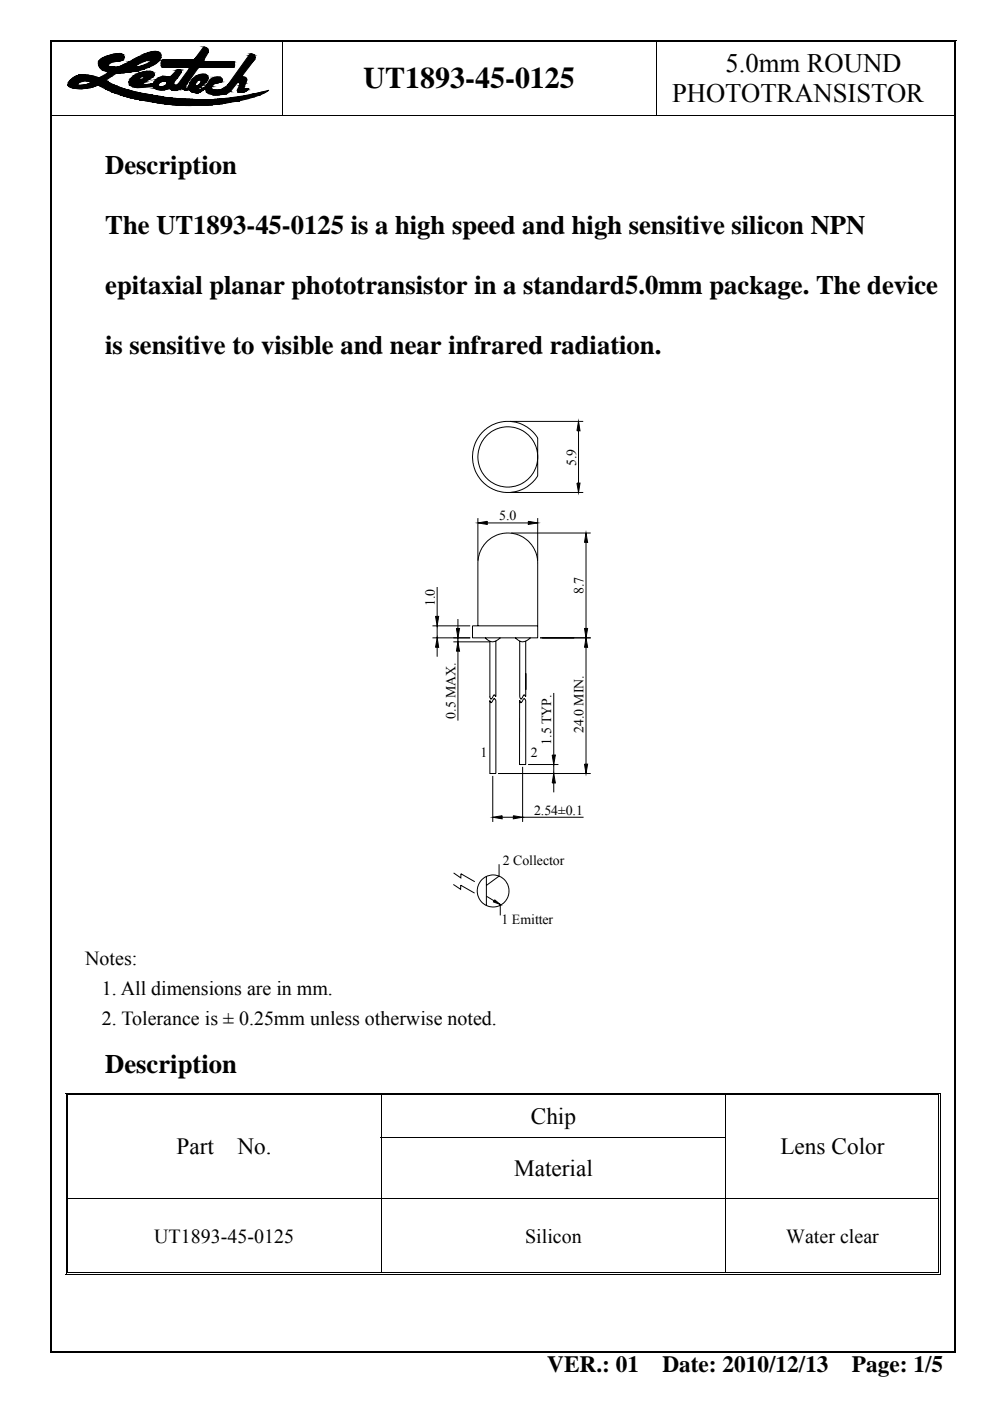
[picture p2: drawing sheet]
<svg xmlns="http://www.w3.org/2000/svg" width="210mm" height="297mm" viewBox="0 0 210 297" stroke-linecap="round" stroke-linejoin="round" font-family="sans-serif">
<g fill="#000">
<path d="M14.5 17.5l2.1 .1-2.2 .4zM15.1 16.8l.3-.2 7 .4zM15.9 18.8h1.6zM14.4 18l2.2-.4zM16.6 16l1.1-.1zM16.6 16l1.7-.1zM18.2 17.1h.4zM15.4 16.6l5.6-.2 1.4 .6zM21 16.4l1.4 .6zM21.1 16.4l1.3 .6zM21.3 18.3l3.7 .1-2.7 .4zM22.7 19l4.6 .1-3.6 .4z"/>
<path d="M21.2 16.4l1.6-.9 .9 .7zM22.8 15.5h1.9zM21.2 16.4l2.5-.2-1.3 .8zM24.2 19.7h5.7l-4.4 .5zM22.8 15.5h1.9l-1 .7zM22.3 18.8l2.7-.4 .5 .2zM24.6 11.4h1.2zM25.1 11.3l.7 .1zM24.7 15.5h.9zM24.6 11.4h1.2l.3 .2zM23.4 11.7l2.7-.1 .3 .5zM26.7 13.5l.6-.4 2 .5z"/>
<path d="M27.3 17.4l3.2 .1-3.1 .5zM27.6 16.7l2 .1-2.3 .6zM27.6 16.7l.8-.7 1.9 .2zM28.4 16l.9-.5 3.4 .1zM27.3 17.4l2.3-.6 .2 .1zM27.3 17.4l2.5-.5 1.3 .3zM29.8 16.9l1.3 .3zM27.6 16.7l2.7-.5zM30 16.9l.4-.2 1.2 .1zM29.4 12l1-.5 3.8 .1zM30.6 16.4l1 .4-1.2-.1zM27.3 13.1l3.5-.2-1.5 .7z"/>
<path d="M30 14l1.4-.6 1.7 .1zM30 16.9l1.6-.1-.5 .4zM31.4 13.4l.4-.2 1.3 .3zM31 15.1l.9-.1 .5 .3zM31.9 13h1.8l-1.9 .2zM31.9 12.8l1.8 .2h-1.8zM32.4 18.4h1.6l-1.3 .3zM31.9 17.8l1.8-.1zM30.6 16.4l1.9-.1-.9 .5zM32.7 17.3h1.5l-1.7 .4zM32.1 10.9h1.3zM30 14l3.1-.5-.6 .3z"/>
<path d="M33.2 19l1.8 .1-.9 .1zM31.8 13.2l1.9-.2-.6 .5zM32.4 18.4h1.4zM32.5 17.7l1.3-.1zM32.4 18.4h1.6zM32.5 17.7l1.4-.2zM31.9 12.8l2-.1-.2 .3zM32.7 18.7l1.5-.3zM32.5 17.7l1.5-.3zM28.7 12.4l5.5-.2-2.5 .5zM31.7 12.7l2.5-.5-.3 .5zM29.4 12l4.8-.4v.6z"/>
<path d="M32.5 17.7l1.7-.4zM32.7 17.3h1.7zM32.7 17.3l1.9-.1zM34.4 16.2l1.5 .1zM35.1 17.2l1.8 .2zM35.2 17.9l1.9 .2h-2zM35.2 17.3l1.7 .1h-1.6zM35.3 17.8l1.6 .1h-1.7zM35.3 17.4l1.6 .3zM35.3 17.6l1.6 .1-1.6 .1zM35.4 17.5l1.5 .2zM35.9 16.3l1.7 .2z"/>
<path d="M36.3 19.1h1.3l-.6 .1zM35.3 17.8l1.6-.1v.2zM35.2 17.9h1.7l.2 .2zM35.3 17.4h1.6v.3zM37.4 15h1l-2.2 1.3zM33.1 16.9l4.5-.4-2.7 .7zM34.9 17.2l2.7-.7zM35.1 17.2l2.5-.7-.7 .9zM37.4 15l.2-.2h.6zM37 19.2l.6-.1zM37.6 14.8h.4zM36.2 16.3h1.6l-.2 .2z"/>
<path d="M36.3 19.1l1.7-.1zM37.6 14.8h.6zM36.2 16.3l1.9-.5-.3 .5zM37.4 15l.8-.2 .2 .2zM36.2 16.3l2.1-.8-.2 .3zM36.2 16.3l2.2-1.3v.2zM36.2 16.3l2.2-1.1zM36.2 16.3l2.3-1-.2 .2zM36.2 16.3l2.3-1zM38.7 18.6h.6l-.5 .3zM38.8 18.9l1.2 .1-1 .1zM39 19l.7 .1z"/>
<path d="M39.2 19.1h.5zM39.3 19.1h.3zM38.7 18.6l.6-.2v.2zM38.8 18.9l.5-.3 .1 .2zM38.8 18.9l.8-.1zM39.4 19.1h.2zM37.5 18l2.2-.2-.4 .4zM39.3 19.1h.4zM39 19.1l1-.1zM40 19h1.7zM40 18.2h1.6l-1.7 .3zM40.1 19l1.7 .1-1.4 .2z"/>
<path d="M40.2 14.5l-.5 3.3h-1.9zM40.2 14.4h1.8l-1.8 .1zM40.2 17.6h1.3l-1.5 .6zM40.4 19.3l1.5-.2zM40.6 17h1.4l-1.8 .6zM40.6 19.5h1.9zM40.7 19.5l1.7 .1zM40.8 19.5l1.6 .1zM40.9 16.7l1.5 .2-1.8 .1zM40.9 19.6h1.5zM41.1 19.6l1 .1zM41.3 19.6l.8 .1z"/>
<path d="M41.4 19.6l.7 .1zM40 18.2l1.4-.4v.2zM40 18.2l1.4-.2 .1 .1zM40 18.2h1.6zM40 18.2l1.5-.6-.1 .2zM41.5 19.7h.4zM41.5 19.7h.2zM40.2 17.6l1.4-.1-.1 .1zM39.9 18.5l1.8-.3zM40.2 17.6l1.4-.2zM41.7 19.7h.1zM40.1 19.1h1.7z"/>
<path d="M40 19l1.7-.1zM40.2 17.6l1.5-.3-.1 .1zM40.2 17.6l1.6-.4zM40.4 19.3l1.6-.2zM41.7 19.7h.2zM40.2 17.6l1.7-.5zM40.2 17.6l1.8-.6zM42 19.1l.1-.1zM41.7 18.2l.3-.1 .5 .4zM40.2 14.5l1.8-.1-2.3 3.4zM40.6 17h1.5zM42 19.1h1.1z"/>
<path d="M42 18.1l.1-.1 .4 .5zM41.5 19.7h.6zM42.1 19l1 .1zM40.2 14.4l1.9-.1-.1 .1zM42.1 19.1h1zM42.2 17.9h.9l-1 .1zM42.2 19l.9 .1zM42.3 19l.8 .1zM42.2 17.9l.2-.1 .7 .1zM40.6 17l1.8-.1zM42.4 16.9h1.7zM41.1 19.6h1.3z"/>
<path d="M42.5 17.6l.6 .3-.7-.1zM42.5 16.9h1.6zM40.7 19.5h1.8zM42.5 17.5l.6 .4-.6-.3zM42.6 17l1.2 .3zM42.6 17.4l.5 .5-.6-.4zM42.6 17l1.2 .3-1.2-.1zM42.6 17.2l1.2 .1-1.2 .1zM42.2 15.8l.8-.1 .7 .1zM42.1 18l1-.1-.6 .6zM43.2 18.6h1.7l-1.4 .2zM42.4 19l.8-.4 .3 .2z"/>
<path d="M43.2 10l.6 .1-2.5 2.4zM42.4 19h.9zM42.4 19l1-.1zM43.2 10l.6 .1zM42.4 19l1.1-.2zM43.5 18.9h1.5zM43.5 18.8l1.5 .1zM43.6 18.9l1.6 .1zM43.6 19h1.6l-1.5 .5zM43.2 18.6l.4-.3 1.3 .1zM42.2 15.8h1.5l.3 .2zM41.3 12.5l2.5-2.4 .2 .2z"/>
<path d="M42.6 17.4l1.2-.1-.7 .6zM43.9 17.9l1 .5-1.3-.1zM41.3 12.5l2.7-2.2 .2 .3zM42.6 17l1.5-.1-.3 .4zM42.4 16.9l1.8-.3-.1 .3zM41.3 12.5l2.9-1.9v.2zM41.3 12.5l2.9-1.5-.9 1.5zM41.3 12.5l2.9-1.7v.2zM44.3 17.2l2.6 .2-3 .5zM43.5 18.8l1.4-.2 .1 .3zM43.2 18.6l1.7-.2v.2zM43.7 19.5l1.5-.5 .4 .1z"/>
<path d="M43.9 17.9l1.5-.1-.5 .6zM43.9 17.9l1.9-.2-.4 .1zM45.4 16.4h1.4zM45.4 16.4h1.4l.3 .3zM43.9 17.9l3-.5zM47 18.9l.5-.3 1.4 .7zM47.5 18.6l.7-.5 .7 1.2zM43.7 19.5l5.2-.2-.8 .6zM49.2 14.3h.4zM49.2 14.3l.5-.1zM50.3 19.2l2 .1-1.9 .1zM50.4 19.5h1.4l-1.3 .1z"/>
<path d="M50.4 19.4h1.6zM48.2 18.1l2.2-.6-1.5 1.8zM50.4 17.5h1.8zM50.5 19.6h1zM50.7 17.5l1.3 .2h-1.1zM50.8 18.1l1 .2-1.5 .7zM50.9 17.7h1.1l-1.2 .4zM48.2 18.1l3.1-2.1 .1 .2zM48.2 18.1l3.2-1.9 .5 .2zM48.2 18.1l3.3-2.3zM50.3 19l1.5-.4v.2zM50.3 19l1.5-.7v.3z"/>
<path d="M50.5 19.6l1.3-.1zM50.3 19l1.5-.2h.3zM48.2 18.1l3.7-1.7 .3 .2zM50.8 18.1l1.2-.2-.2 .4zM50.4 19.5l1.6-.1zM50.8 18.1l1.2-.4v.2zM50.3 19l1.9-.1zM50.7 17.5h1.5l-.2 .2zM50.4 17.5l1.8-.1v.1zM48.2 18.1l4-1.5 .1 .2zM50.4 19.4l1.9-.1-.3 .1zM50.4 17.5l1.9-.4-.1 .3z"/>
<path d="M50.4 17.5l1.9-.7 .1 .2zM48.2 18.1l4.1-1.3zM50.4 17.5l2-.5-.1 .1zM52.2 18.9h.6zM52.2 18.9h.6l-.2 .1zM52.8 11.8l1.3 .3-5.9 6zM52.4 18.8h.4zM52.8 11.8l.3-.4 .9 .3zM52.8 11.8l1.2-.1 .1 .4zM53.1 11.4h.5l.4 .3zM48.2 18.1l5.9-5.6-2.6 3.3zM54.1 12.1v.4l-5.9 5.6z"/>
<path d="M53.5 20l2.8-.4-1.1 .5zM55.3 19.6l1.7-.5-.7 .5zM39.3 22.4h1.8zM42.5 21.1h1zM43.5 21.1h.8zM45.1 20.1h1.5zM47.1 20.9h5.6l-1.8 .5z"/>
</g>
<g fill="none" stroke="#000" stroke-width=".21">
<path d="M10.9 8.6h49M11 8.7v15.8M14.4 18l2.2-.3zM14.4 18l2.2 .1zM14.4 18l2.1-.2zM14.4 18h2.2M14.4 18l2.2-.4zM14.4 18l2.2 .1-2.1 .2zM14.4 18l2.1-.1v.1zM14.4 18h2.1M14.5 17.5l2.6-.2zM14.5 17.5l2.4-.1z"/>
<path d="M14.5 17.5h2.4M14.5 17.5l2.7-.2zM14.5 17.5l2.1 .1-2.2 .4zM14.5 17.5h2.2zM14.5 17.5l2.5-.1zM14.5 17.5h2.2M14.5 17.5l2.5-.2zM14.5 17.5h2.3zM14.5 18.3l2.5-.2h3.6zM14.5 18.3l5.9-.1zM14.5 18.3l2.2-.2zM14.5 18.3l6.1-.2z"/>
<path d="M14.5 18.3h5.7zM14.5 18.3h5.7M14.5 18.3l2.5-.2zM14.5 18.3l2.3-.2zM14.5 18.3l5.5 .1-5.1 .1zM14.5 18.4h5.5M14.7 17.2h2.7zM14.7 17.2h3zM14.7 17.2l3.2-.1zM14.7 17.2h2.8zM14.7 17.2l.2-.2 3 .1zM14.7 17.2l2.5 .1-2.7 .2z"/>
<path d="M14.7 17.2h2.7M14.9 18.5l4.4 .1-3.9 .1zM14.9 18.6h4.4M14.9 18.5l4.9-.1-.5 .2zM14.9 18.5l5.1-.1zM14.9 18.5h4.9M14.9 17l.2-.2 7.3 .2zM14.9 16.9h7.5M14.9 17h7.5l-4.5 .1zM14.9 17h7.5M15.1 16.8l.3-.2 7 .4zM15.4 18.7h3.1z"/>
<path d="M15.4 18.7h3.1M15.4 18.7l3.9-.1-.8 .1zM15.4 18.6h3.9M15.4 16.6l5.6-.2 1.4 .6zM15.4 16.6l5.6-.2zM15.4 16.5h5.6M15.4 16.6l.4-.3 5 .1zM15.4 16.4h5.4M15.8 16.3l.3-.1h3.9zM15.8 16.2h4.2M15.8 16.3l4.2-.1 .8 .2zM15.9 18.8h1.6z"/>
<path d="M15.9 18.8l2.6-.1zM15.9 18.8h2.6M16.1 16.2l.5-.2h2.9zM16.1 16.1h3.4M16.1 16.2l3.4-.2 .5 .2zM16.1 16.1h3.9M16.6 16h2.9zM16.6 16l2.2-.1zM16.6 16h2.9M16.6 15.9h2.2M16.6 16l1.1-.1zM16.6 16l1.7-.1z"/>
<path d="M17 18.1h3.6zM17 18.1h3.6M17 17.4l-2.5 .1M17.1 18.1h3.5zM17.3 18.1h3.3zM17.5 18.1h3.1zM17.7 18.1h2.9zM17.9 18.1h2.9zM17.9 18.1l2.9-.1zM17.9 17.1l4.5-.1zM17.9 17.2h-3.2M18.1 18h6.1z"/>
<path d="M18.2 17.1h.4zM18.2 18h6zM18.4 17.9l5.8 .1zM18.4 17.9h5.8M18.6 17.1l3.8-.1 .6 .4zM18.6 17.1l4.4 .3zM18.6 17.8l.3-.1 5.3 .3zM18.7 17.2l4.3 .2zM18.9 17.7l4.4-.1 .9 .4zM18.9 17.7l4.4-.1zM18.9 17.6h4.4M18.9 17.2l4.1 .2z"/>
<path d="M18.9 17.3h4.1M19 17.3l4 .1zM19.1 17.6h4.2zM19.1 17.6h4.2M19.1 17.3l3.9 .1zM19.1 17.4h3.9M19.2 17.5h4.1M19.2 17.4l4.1 .2-4.1-.1zM19.2 17.4h3.8l.3 .2zM20.6 18.2l-6.1 .1M20.8 18.1h-3.5M20.8 18l4.2 .3z"/>
<path d="M20.8 13.4l2.4 .1-2.3 .2zM20.8 13.4l2.9-.1-.5 .2zM20.9 13.1l3.8-.1-1 .3zM20.9 13h4.6M20.9 13.7l2 .3-2-.1zM20.9 13.1l2.8 .2-2.9 .1zM20.9 13.1l4.6-.2zM20.9 13.7l2.3-.2-.3 .2zM20.9 13.7h2v.3zM20.9 18.1l4.1 .2zM20.9 13.9l2 .1-1.8 .2zM21 12.8h5.1"/>
<path d="M21 16.4l1.4 .6zM21 18.1l4 .2zM21 12.9h4.5l-4.6 .2zM21 12.9l.2-.2h4.9zM21 12.9l4.9-.1zM21 12.9h4.9M21 12.9l5.1-.2zM21.1 14.2h3.3zM21.1 14.2h3.3M21.1 14.2h2.6zM21.1 14.2h2.9M21.1 14.2h2.9z"/>
<path d="M21.1 14.2h3.3l-3.1 .3zM21.1 14.2h3.2zM21.1 14.2h2.8zM21.1 16.4l1.3 .6zM21.1 14.2l1.8-.2 .5 .1zM21.1 14.2h3.1zM21.1 18.2l3.9 .1zM21.1 18.3h3.9M21.2 12.7l.2-.2 4.7 .2zM21.2 12.6h4.9M21.2 16.4l2.5-.2-1.3 .8zM21.2 16.4l1.6-.9 .9 .7z"/>
<path d="M21.2 18.3h3.8zM21.2 18.3h3.8M21.3 14.5l3.3-.2zM21.3 14.5l9.4 .1-9.1 .2zM21.3 14.5l3.2-.3zM21.3 14.5l3.3-.2 6.1 .3zM21.3 18.3h3.7l-2.7 .5zM21.4 12.5h4.9l-.2 .2zM21.4 12.5l.3-.2 4.6 .2zM21.4 12.4h4.9M21.6 14.8l7.9 .2h-7.5zM21.6 14.9h7.9"/>
<path d="M21.6 14.8l9.1-.2-1.2 .4zM21.7 12.3l.4-.2h4.3zM21.7 12.2h4.7M21.7 12.3l4.7-.2-.1 .4zM22 15h7.5zM22 15h7.5M22.1 12.1l.5-.2 3.8 .2zM22.3 18.8l3.2-.2 .5 .1zM22.3 18.8l4.2 .1-3.8 .1zM22.3 18.9h4.2M22.3 18.8l3.7-.1 .5 .2zM22.3 18.8h4.2"/>
<path d="M22.3 18.8l2.7-.5 .5 .3zM22.4 15l5.5 .2zM22.4 15.1h5.5M22.4 15h7.1l-1.6 .2zM22.6 11.9l.5-.1 3.3 .3zM22.7 19h4.2l.4 .1zM22.7 19.1h4.6M22.7 19h4.2zM22.7 19h4.2M22.7 19l4.6 .1-3.6 .4zM22.8 15.5h1.9l-1 .7zM22.8 15.5h1.9z"/>
<path d="M22.8 15.2h5.1zM22.8 15.2h5.1M22.9 15.4h3.5zM22.9 15.5h3.5M22.9 15.3h3.5M22.9 15.4l2.7 .1zM22.9 15.3l5-.1-1.5 .2zM22.9 15.3h5M22.9 15.3l3.5 .1h-3.5zM23.1 11.8l.3-.1 3 .4zM23.4 11.7l.6-.2 2.1 .1zM23.4 11.6h2.7"/>
<path d="M23.4 11.7l2.7-.1 .3 .5zM23.7 19.5l5.6 .1-5.1 .1zM23.7 19.6h5.6M23.7 19.5l5.6 .1zM23.7 19.5h5.6M23.7 19.5l3.6-.4 .8 .2zM23.7 19.5l4.4-.2 .6 .2zM23.7 19.4h5M24 11.5h2.1M24 11.5l2.1 .1zM24.2 19.7h5.7l-4.4 .5zM24.2 19.7l5.1-.1 .6 .1z"/>
<path d="M24.2 19.7h5.7M24.2 17.9l-6.1 .1M24.2 18h-6.3M24.5 11.4h1.3l.3 .2zM24.5 11.4h1.3zM24.6 14.3l6.1 .3zM24.7 14.2l6 .4zM24.8 14.2h6.9l-1 .4zM24.8 14.2h6.9zM24.8 14.2h6.9M24.9 14.2h6.8zM25 14.2h6.7z"/>
<path d="M25 14.2h6.7M25 14.2l4.3-.1zM25.1 11.3l.7 .1zM25.3 14.1h3.8zM25.3 14.1l6.4 .1M25.3 14.1h4zM25.3 14.1h3.6zM25.3 14.1h3.6M25.5 14.1h3.4zM25.5 14.1h3.4M25.6 14l3.3 .1zM25.6 15.5h-.9h.9"/>
<path d="M25.7 14l3.2-.1v.2zM25.7 14l3.2-.1zM25.7 13.9h3.2M25.9 13.9l.2-.1 2.8 .1zM25.9 13.9h3M26.1 13.8l2.8 .1zM26.2 13.7h2.9zM26.2 13.7h2.9M26.2 13.7h2.9l-.2 .2zM26.3 13.7h3M26.3 13.7l3-.1zM26.3 13.6h3"/>
<path d="M26.5 13.6h2.8zM26.6 13.5l2.7 .1zM26.7 13.5l.6-.4 2 .5zM27.3 13.1l.8-.4h3.3zM27.3 13.1l4.1-.4zM27.3 13.1l3.5-.2-1.5 .7zM27.3 13.1l3.8-.3zM27.3 17.4l3.8-.2-.6 .3zM27.3 17.4l2.3-.6 .2 .1zM27.3 17.4l2.5-.5 1.3 .3zM27.3 17.4l3.2 .1-3.1 .5zM27.4 18h2.8z"/>
<path d="M27.4 18l2.7-.2zM27.4 18h2.8M27.4 17.9h2.7M27.4 18l3.1-.5-.3 .2zM27.4 18h2.8l-2.2 .4zM27.4 18l2.7-.1zM27.4 18l2.8-.2zM27.4 17.9h2.8M27.4 18l2.8-.3zM27.6 16.7l2.2-.3-.2 .2zM27.6 16.7l.8-.7 1.9 .2zM27.6 16.7l2 .1-2.3 .6z"/>
<path d="M27.6 16.7l2-.1v.2zM27.6 16.7h2M27.6 16.7l2.7-.5zM28 18.4l2.2 .1-1.1 .1zM28 18.4l5.6-.3 .1 .1zM28 18.4l5.7-.1zM28 18.3h5.7M28 18.4l2.3-.4zM28 18.4l2.4-.4zM28 18.4l2.4-.4 3.2 .1zM28 18.4h4.4l-2.2 .1zM28 18.4h4.4"/>
<path d="M28.1 12.7h3.6zM28.1 12.7h5.8M28.1 12.7l.6-.3 3 .3zM28.4 16l4.4-.1-2.5 .3zM28.4 16l4.3-.4 .1 .3zM28.4 16l.9-.5 3.4 .1zM28.7 12.4l5.5-.2-2.5 .5zM28.7 12.4l.7-.4 4.8 .2zM29.1 13.8h-3M29.3 15.5l.9-.3 2.2 .1zM29.3 15.5l3.1-.2 .3 .3zM29.3 14.1l2.4 .1z"/>
<path d="M29.3 13.5l-2.8 .1M29.4 12l4.8-.4v.6zM29.4 12l1-.5 3.8 .1zM29.6 14.1l.4-.1 1.7 .2zM29.8 16.9l1.3 .3zM30 14l3.1-.5-.6 .3zM30 16.9l.4-.2 1.2 .1zM30 14l2.5-.2-.8 .4zM30 16.9l1.6-.1-.5 .4zM30 14l1.4-.6 1.7 .1zM30.2 15.2l.8-.1 1.4 .2zM30.2 15.2h2.2"/>
<path d="M30.3 16.2l2.2 .1zM30.3 16.2h2.2M30.4 18l3.2 .1zM30.4 11.5l.9-.3h2.6zM30.4 11.5l3.5-.3 .3 .4zM30.5 18l3.1 .1zM30.5 16.3h2l-1.9 .1zM30.5 16.4h2M30.5 18h3.1zM30.5 18h3.1M30.5 18h3.1v.1zM30.6 16.4l1 .4-1.2-.1z"/>
<path d="M30.6 16.4l1.9-.1-.9 .5zM31 15.1l.9-.1 .5 .3zM31.3 17.9l2.3-.1v.2zM31.3 17.9h2.3M31.3 11.2l.8-.3h1.3zM31.3 11.2l2.4-.2 .2 .2zM31.3 17.9l2.3-.1zM31.3 11.2l2.1-.3 .3 .1zM31.3 11.1h2.6M31.4 13.4l.4-.2 1.3 .3zM31.7 12.7h2.2zM31.8 13.2l1.9-.2-.6 .5z"/>
<path d="M31.9 17.8l1.8-.1zM31.9 12.8l2-.1-.2 .3zM31.9 13h1.8l-1.9 .2zM31.9 12.8l1.8 .2h-1.8zM32.1 10.9h1.3zM32.4 18.4h1.4zM32.4 18.4h1.6zM32.4 18.4h1.6l-1.3 .3zM32.5 17.7l1.3-.1zM32.5 17.7l1.4-.2zM32.5 17.7l1.7-.4zM32.5 17.7l1.5-.3z"/>
<path d="M32.7 18.7l1.5-.3 4.5 .2zM32.7 18.7l6-.1-2.8 .2zM32.7 18.7h6M32.7 18.7l3.2 .1-2.7 .2zM32.7 18.7l1.5-.3zM32.7 17.3h1.5l-1.7 .4zM32.7 17.3l2.2-.1zM32.7 17.2h2.2M32.7 17.3h1.7zM32.7 17.3l1.9-.1zM33.1 16.9l4.5-.4-2.7 .7zM33.1 16.9l1.8 .3-2.2 .1z"/>
<path d="M33.1 16.9l.5-.4h4zM33.2 19l1.8 .1h-.9zM33.2 19l2.7-.2-.9 .2zM33.6 16.5l2.3-.2 1.7 .2zM33.6 16.4h4M33.6 16.5l.8-.3 1.5 .1zM33.6 18.1h-3.2M34.1 13.9h15.6l-15.5 .2zM34.1 13.9l15.6-.1v.1zM34.1 13.9l15.6-.3v.2zM34.1 13.9h15.6M34.2 18.4h5.1l-.6 .2z"/>
<path d="M34.2 13.5l15.5 .1-15.6 .3zM34.2 13.3l15.5 .3-15.5-.1zM34.2 18.5h5.1M34.2 18.4h5.1zM34.2 18.4h5.1M34.2 13.2h15.5M34.2 13.3h15.5zM34.2 13.3h15.5v.3zM34.2 13.1l15.5 .1zM34.2 13.1h15.5M34.2 13.1h15.4zM34.2 13.1h15.4"/>
<path d="M34.2 13.1l9.4-.1zM34.2 13.1h9.4M34.2 13.1l15.5 .1-15.5 .1zM34.2 13.1l15.3-.1zM34.2 14.1l15.5 .1zM34.2 14.1l15 .2h-14.8zM34.2 14.2h15.5M34.2 14.1l15.5-.2v.2zM34.2 14h15.5M34.2 14.1h15.5v.1zM34.2 14.1h15.5M34.2 12.9h9.1"/>
<path d="M34.2 13h9.1l-9.1 .1zM34.3 12.8l9 .2h-9.1zM34.3 12.8h8.9l.1 .2zM34.3 12.8h8.9zM34.3 12.8h8.9M34.4 16.2l1.5 .1zM34.4 18.4h4.9zM34.4 14.3h14.8M34.4 12.7h6.6zM34.4 12.7h8.8M34.4 12.7l8.8 .1zM34.5 18.3l4.8 .1z"/>
<path d="M34.7 18.3l4.6 .1zM34.9 18.3l4.4-.1zM34.9 18.2h4.4M34.9 18.3l4.4-.1v.2zM34.9 18.2h4.4zM35 18.2l2.3-.1 2 .1zM35 18.2l2.3-.1zM35 18.1h4.3M35.1 18.1h2.2zM35.1 18.1h2.2M35.1 17.2l2.5-.7-.7 .9zM35.1 17.2l1.8 .2z"/>
<path d="M35.2 17.9h1.7l.2 .2zM35.2 17.9l1.9 .2h-2zM35.2 17.3l1.7 .1h-1.6zM35.3 17.8l1.6-.1v.2zM35.3 17.8l1.6 .1h-1.7zM35.3 17.4l1.6 .3zM35.3 17.4h1.6v.3zM35.3 17.6l1.6 .1-1.6 .1zM35.4 17.5l1.5 .2zM35.9 16.3h.3l1.4 .2zM35.9 18.8h2.5l-2.1 .3zM36.2 16.3l2.2-1.3v.2z"/>
<path d="M36.2 16.3l2.3-1-.2 .2zM36.2 16.3l2.3-1zM36.2 16.3l2.2-1.1zM36.2 16.3h1.6l-.2 .2zM36.2 16.3l1.9-.5-.3 .5zM36.2 16.3l2.1-.8-.2 .3zM36.3 19.1l2.1-.3-.4 .2zM36.3 19.1h1.3l-.6 .1zM36.3 19.1l1.7-.1zM37 19.2l.6-.1zM37.3 18.1l2 .1zM37.4 15l.2-.2h.6z"/>
<path d="M37.4 15h1l-2.2 1.3zM37.4 15l.8-.2 .2 .2zM37.5 18l2.2-.2-.4 .4zM37.6 14.8h.6zM37.6 14.8h.4zM37.8 17.8h1.9l-2.2 .2zM38.7 18.6h.6l-.5 .3zM38.7 18.6l.6-.2v.2zM38.8 18.9l3.1-.1zM38.8 18.9h3.1M38.8 18.9h3zM38.8 18.9l3-.1z"/>
<path d="M38.8 18.9h3M38.8 18.9l.8-.1zM38.8 18.9h2.9zM38.8 18.9l1.2 .1-1 .1zM38.8 18.9l.5-.3 .1 .2zM38.8 19h2.9M39 19.1l1-.1zM39 19l.7 .1zM39.2 19.1h.5zM39.3 19.1h.4zM39.3 19.1h.3zM39.3 18.2h-4.4"/>
<path d="M39.3 18.3l-4.6 .1M39.6 18.8h2.3zM39.6 18.8h2.4M39.6 19.1h-.2h.2M39.7 18.7h2.3zM39.7 18.7l.2-.2 2.3 .1zM39.7 18.6l2.5 .1M39.7 18.7h2.4zM39.7 18.7h2.4M39.7 18.7l2.5-.1zM39.9 18.5l1.8-.3 .8 .3zM39.9 18.5l1.8-.3z"/>
<path d="M39.9 18.5h2.6l-.3 .1zM39.9 18.6h2.6M40 19h1.7zM40 19l1.7-.1zM40 18.2l1.4-.2 .1 .1zM40 18.2h1.6zM40 18.2l1.5-.6-.1 .2zM40 18.2h1.6l-1.7 .3zM40 18.2l1.4-.4v.2zM40.1 14.3h2zM40.1 14.3h2M40.1 19l1.7 .1-1.4 .2z"/>
<path d="M40.1 19.1h1.7zM40.2 14.5l1.8-.1-2.3 3.4zM40.2 14.5l-.5 3.3h-1.9zM40.2 14.4l1.9-.1-.1 .1zM40.2 14.4h1.8l-1.8 .1zM40.2 17.6l1.4-.1-.1 .1zM40.2 17.6l1.4-.2zM40.2 17.6h1.3l-1.5 .6zM40.2 17.6l1.7-.5zM40.2 17.6l1.6-.4zM40.2 17.6l1.5-.3-.1 .1zM40.2 17.6l1.8-.6z"/>
<path d="M40.4 19.3l1.6-.2h1.1zM40.4 19.3l2.3 .1zM40.4 19.3l1.5-.2zM40.4 19.4h2.3M40.4 19.3l2.6-.1zM40.4 19.3l1.6-.2zM40.4 19.3h2.6M40.4 19.3l2.7-.2zM40.4 19.3h2.4l-.1 .1zM40.4 19.3h2.4M40.5 19.4h2.2zM40.5 19.4h2.2"/>
<path d="M40.5 19.4l2 .1zM40.6 17h1.4l-1.8 .6zM40.6 17h1.5zM40.6 17l1.8-.1zM40.6 19.5h1.9zM40.7 19.5l1.7 .1zM40.7 19.5h1.8zM40.8 19.5l1.6 .1zM40.8 16.7l1.6 .2-1.8 .1zM40.8 16.7l.3-.3 3.1 .2zM40.8 16.7l3.4-.1-1.8 .3zM40.9 19.6h1.5z"/>
<path d="M41 12.7l.3-.2 1.9 .3zM41.1 19.6h1.3zM41.1 19.6l1 .1zM41.1 16.4l.5-.3 2.5 .2zM41.1 16.4l3-.1 .1 .3zM41.3 12.5l2.5-2.4 .2 .2zM41.3 12.5h2l-.1 .3zM41.3 12.5l2.9-1.5-.9 1.5zM41.3 12.5l2.9-1.7v.2zM41.3 19.6l.8 .1zM41.3 12.5l2.9-1.9v.2zM41.3 12.5l2.7-2.2 .2 .3z"/>
<path d="M41.4 19.6l.7 .1zM41.5 19.7h.6zM41.5 19.7h.4zM41.5 19.7h.2zM41.6 16.1l2.4-.1 .1 .3zM41.6 16.1l.6-.3 1.8 .2zM41.7 18.2l.3-.1 .5 .4zM41.7 19.7h.1h-.1M41.9 19.7h-.2h.2M42 19.1h1.1zM42 19.1l.1-.1zM42 18.1l.1-.1 .4 .5z"/>
<path d="M42.1 19l1 .1zM42.1 18l1-.1-.6 .6zM42.1 19.1h1zM42.2 15.8h1.5l.3 .2zM42.2 15.8l.8-.1 .7 .1zM42.2 19l.9 .1zM42.2 17.9l.2-.1 .7 .1zM42.2 17.9h.9l-1 .1zM42.3 19l.8 .1zM42.4 16.9h1.7zM42.4 19l.8-.4 .3 .2zM42.4 19l1.1-.2z"/>
<path d="M42.4 19h.9zM42.4 19l1-.1zM42.5 17.6l.6 .3-.7-.1zM42.5 16.9h1.6zM42.5 17.5l.6 .4-.6-.3zM42.6 17l1.5-.1-.3 .4zM42.6 17l1.2 .3zM42.6 17.4l.5 .5-.6-.4zM42.6 17l1.2 .3-1.2-.1zM42.6 17.4l1.2-.1-.7 .6zM42.6 17.2l1.2 .1-1.2 .1zM43.2 18.6h1.7l-1.4 .2z"/>
<path d="M43.2 10l.6 .1-2.5 2.4zM43.2 10l.6 .1zM43.2 18.6l.4-.3 1.3 .1zM43.2 18.6l1.7-.2v.2zM43.5 18.9h1.5zM43.5 18.8l1.5 .1zM43.5 18.8l1.4-.2 .1 .3zM43.6 18.9l1.6 .1zM43.6 19h1.6l-1.5 .5zM43.7 19.5l1.5-.5 .4 .1zM43.7 19.5l4.4 .4-4-.1zM43.7 19.5l1.9-.4 3.3 .2z"/>
<path d="M43.7 19.5l5.2-.2-.8 .6zM43.9 17.9l1.9-.2-.4 .1zM43.9 17.9l1.5-.1-.5 .6zM43.9 17.9l1 .5-1.3-.1zM43.9 17.9l2.5-.4zM43.9 17.9l3-.5zM44.1 19.8l4 .1-3 .2zM44.3 17.2l2.6 .2-3 .5zM44.3 17.2l2.9-.1-.3 .3zM44.7 16.8l2.5 .3-2.9 .1zM44.7 16.8l2.4-.1 .1 .4zM44.7 16.8l.3-.2 2.1 .1z"/>
<path d="M44.7 16.7h2.4M45 16.6l.4-.2 1.7 .3zM45.1 20h3M45.4 16.4h1.4zM45.4 16.4h1.4l.3 .3zM45.6 19.1l3.3 .2zM46.3 19.1l2.6 .2zM46.6 19.1l.4-.2 1.9 .4zM47 18.9l.5-.3 1.4 .7zM47.5 18.6l.7-.5 .7 1.2zM48.2 18.1l3.2-1.9 .5 .2zM48.2 18.1l3.1-2.1 .1 .2z"/>
<path d="M48.2 18.1l5.9-5.6-2.6 3.3zM48.2 18.1l4-1.5 .1 .2zM48.2 18.1l4.1-1.3zM48.2 18.1l3.7-1.7 .3 .2zM48.2 18.1l2.2-.6-1.5 1.8zM48.2 18.1l3.3-2.3zM49.2 14.3h-14.8h14.8M49.2 14.3h-14.6h14.6M49.2 14.3h-9.1h9.1M49.2 14.3h.4h-.4M49.2 14.3l.5-.1zM50.3 19.2l2 .1-1.9 .1z"/>
<path d="M50.3 19l2.2 .1-2.2 .1zM50.3 19.1h2.2M50.3 19l1.5-.4v.2zM50.3 19.2l2.2-.1-.2 .2zM50.3 19.2h2.2M50.3 19l1.9-.1 .4 .1zM50.3 18.9h2.3M50.3 19l1.5-.2h.3zM50.3 19l1.9-.1zM50.3 19h2.3l-.1 .1zM50.3 19.1h2.3M50.3 19l1.5-.7v.3z"/>
<path d="M50.4 19.4l1.9-.1-.3 .1zM50.4 17.5l1.9-.4-.1 .3zM50.4 19.5l1.6-.1zM50.4 17.5l1.9-.5v.1zM50.4 17.5l1.9-.7v.2zM50.4 19.5h1.4l-1.3 .1zM50.4 19.4h1.6zM50.4 17.5h1.8zM50.4 17.5l1.8-.1v.1zM50.5 19.6h1zM50.5 19.6l1.3-.1zM50.7 17.5l1.3 .2h-1.1z"/>
<path d="M50.7 17.5h1.5l-.2 .2zM50.8 18.1l1.2-.4v.2zM50.8 18.1l1.2-.2-.2 .4zM50.8 18.1l1 .2-1.5 .7zM50.9 17.7h1.1l-1.2 .4zM51.5 19.6h-1h1M52.2 18.9h.5zM52.2 18.9h.5l-.1 .1zM52.4 18.8h.4zM52.8 11.7h1.2l.1 .4zM52.8 11.7l1.3 .4-5.9 6zM52.8 11.7l.3-.3 .9 .3z"/>
<path d="M53.1 11.4h.5l.4 .3zM53.5 20l1.8-.4h1zM53.5 20l2.8-.4-1.1 .5zM54.1 12.1v.4l-5.9 5.6zM55.3 19.6l1.7-.5-.7 .5zM59.8 8.7v15.8M59.9 8.6h79.2M139.1 8.6h63.7M139.2 8.7v15.8M202.7 8.7v15.8M10.9 24.4h48.8M25.5 20.2l4.4-.5 .6 .1z"/>
<path d="M25.5 20.2l6-.2zM25.5 20.2l5-.4 .5 .2zM25.5 20.1h6M25.5 20.2h6.9zM25.5 20.2l6-.2 .5 .1zM25.5 20.2h6.9M25.5 20.1h6.5M25.5 20.2h6.9l-6.3 .1zM25.5 20.2l7.4 .1M26.1 20.3l7.4 .1-6.6 .1zM26.1 20.3l6.3-.1 .5 .1zM26.1 20.4h8"/>
<path d="M26.1 20.3l7.4 .1zM26.1 20.3h7.4M26.9 20.5l7.9 .1-7.3 .1zM26.9 20.6h7.9M26.9 20.5l7.2-.1 .7 .2zM26.9 20.5l7.2-.1zM26.9 20.5h7.9M27.5 20.7l9.1 .1-8.1 .1zM27.5 20.8h9.1M27.5 20.7l7.3-.1 .9 .1zM27.5 20.7h8.2M27.5 20.7l9.1 .1z"/>
<path d="M28.5 20.9l9.9 .1-8.9 .1zM28.5 20.9l9.9 .1zM28.5 21l11 .1M28.5 20.9h9.9M28.5 20.9h8.9zM28.5 20.9h8.9M29.5 21.1h13zM29.5 21.1h14.8M29.5 21.1l10-.1zM29.5 21.1h14.8l6.6 .3zM29.5 21.1h12.1zM29.5 21.1l10.8-.1z"/>
<path d="M29.5 21.1h12.1M29.5 21.1l21.4 .3-20.7-.1zM29.5 21.1h14.8zM29.5 21.1h14zM29.5 21.1h11.4zM29.5 21.3h21.4M30.2 21.3l20.7 .1zM30.2 21.3h20.7M30.7 21.3l20.2 .1-19.5 .1zM30.7 21.4h20.2M31.4 21.5l19.5-.1-1.9 .3zM31.4 21.5l17.6 .2-16.8-.1z"/>
<path d="M31.4 21.6h17.6M32.2 21.6l16.8 .1-15.8 .1zM32.2 21.7h16.8M33.2 21.8l15.8-.1-1.2 .2zM33.2 21.8l14.6 .1h-13.7zM33.2 21.9h14.6M34.1 21.9h13.7zM34.1 21.9l13.1 .1-12.3 .1zM34.1 21.9h13.7M34.1 22h13.1M34.9 22.1h11.7zM34.9 22.1l12.3-.1z"/>
<path d="M34.9 22.1h11.7M34.9 22h12.3M35.8 22.1h10zM35.8 22.2h10M35.8 22.1l9.3 .1zM35.8 22.1h10.8zM36.4 22.2h8.7zM36.4 22.2h8.7M37.3 22.3h6.9zM37.3 22.3h6.9M37.3 22.3h6.2zM37.3 22.3h5.4z"/>
<path d="M37.3 22.3l7.8-.1zM38.2 22.3l3.8 .1zM38.2 22.3l2.9 .1zM38.2 22.4h2.9M38.2 22.3h4.5zM39.3 22.4h1.8zM42.5 21.1h1zM43.5 21.1h.8zM44.3 21.1l6.6 .3zM44.7 21.1l6.2 .3zM45.1 20.1l2.2-.1zM45.1 20.1h2.2"/>
<path d="M45.1 20.1h1.5zM45.1 20.1l3-.2zM45.1 21.1l5.8 .3zM45.5 21.1l5.4 .3zM46 21l4.9 .4zM46.4 21l4.5 .4zM46.8 21l4.1 .4zM47.1 20.9l1.6-.2 4 .2zM47.1 20.8h5.6M47.1 20.9l3.8 .5-3.8-.5M47.1 20.9h5.6l-1.8 .5zM48.7 20.7l1.7-.2 2.3 .4z"/>
<path d="M50.4 20.5h3.7l-1.4 .4zM50.4 20.5l1.3-.2 2.4 .2zM50.4 20.4h3.7M51.7 20.3l3.5-.2-1.1 .4zM51.7 20.3l1.8-.3 1.7 .1zM59.9 24.4h79.2M139.3 24.4h63.3"/>
</g>
<g fill="none" stroke="#000" stroke-width=".25">
<path d="M14.5 18.2h2.3M20.8 13.4h2.9M21.4 12.6h4.9M28 18.5h2.2M32.7 18.8h3.2M34.1 14h15.6M36.3 18.9h2.1M40.4 19.2h2.7M41 12.7h2.2M41.1 16.4h3.1M44.1 20h4M33.2 21.8h15.8"/>
<path d="M44.3 21.2h6.6"/>
</g>
<path d="M14.4 18.2h2.2M20.9 18.2h4.1M29.3 15.4h3.1M35.9 18.9h2.5M40.9 16.6h3.3M46.3 19.2h2.6M31.4 21.5h19.5M45.1 21.2h5.8" fill="none" stroke="#000" stroke-width=".3"/>
<g fill="none" stroke="#000" stroke-width=".23">
<path d="M14.4 17.9h2.1M14.5 17.4h2.6M14.5 18.2h6.1M14.7 17.1h3.2M15.8 16.3h5M18.7 17.3h4.3M20.9 13.1h3.8M20.9 13.9h2.1M20.9 13.6h2.3M21 18.2h4M22.1 12h4.3M22.4 15.1h7.1"/>
<path d="M28 18.2h5.7M28.4 16.1h4.4M31.3 11.1h2.4M34.1 13.7h15.6M34.3 12.9h9M35.9 18.7h2.8M29.5 21.2h21.4"/>
</g>
<g fill="none" stroke="#000" stroke-width=".34">
<path d="M14.4 17.9h2.2M20.8 18.2h4.2M21.3 14.4h9.4M21.7 12.3h4.7M27.3 17.4h3.8M27.6 16.5h2.2M28 18.2h2.3M30.4 11.3h3.5M32.7 18.5h6M34.2 13.5h15.5M40.9 16.7h3.3M45 16.6h2.1"/>
<path d="M45.5 21.2h5.4"/>
</g>
<path d="M22.6 11.9h3.8M24.6 14.4h7.1M27.4 18.2h2.8M28.1 12.6h3.6M28.7 12.2h5.5M29.3 15.4h3.4M34.2 13.5h15.5M41.1 16.3h3M43.7 19.3h5.2M44.3 17h2.9M46 21.2h4.9M51.7 20.1h3.5" fill="none" stroke="#000" stroke-width=".36"/>
<path d="M14.4 17.8h2.2M18.6 17.2h4.4M21.6 14.8h9.1M23.7 19.3h4.4M25.5 19.9h5M27.3 12.9h4.1M30 14h2.5M30.4 11.4h3.8M32.7 17.1h2.2M34.1 13.7h15.6M46.4 21.2h4.5M50.4 20.7h3.7" fill="none" stroke="#000" stroke-width=".4"/>
<path d="M18.9 17.8h5.3M43.7 19.7h4.4M46.8 21.1h4.1" fill="none" stroke="#000" stroke-width=".42"/>
<path d="M20.8 13.5h2.4M28.4 15.8h4.4M33.1 16.7h4.5M43.9 17.7h2.5M44.7 16.9h2.5M53.5 19.8h2.8M48.7 20.7h4M51.7 20.3h3.5" fill="none" stroke="#000" stroke-width=".38"/>
<path d="M14.5 17.4h2.7M18.6 17.9h5.6M20.8 18.2h4.2M20.9 14.1h2.1M25.5 20h5.5M27.3 13h3.8M28 18.2h5.6M30.3 16.1h2.5M33.6 16.3h2.3M39.9 18.4h2.6M41.3 12.6h2" fill="none" stroke="#000" stroke-width=".32"/>
<g fill="none" stroke="#000" stroke-width=".28">
<path d="M14.5 17.4h2.7M14.5 18.2h2.2M18.6 17.3h4.4M20.8 13.2h2.9M20.9 13.8h2.1M21.1 14.4h3.5M21.1 14.1h2.3M21.3 14.7h9.4M22.3 18.7h3.7M27.4 17.9h2.8M29.6 14.1h2.1M33.2 18.9h2.7"/>
<path d="M37.5 17.9h2.2M41.6 16.2h2.5M41.6 15.9h2.4M44.3 17.3h2.9M45.6 19.2h3.3"/>
</g>
<path d="M23.1 11.9h3.3M27.4 17.8h3.1M46.6 19.1h2.3" fill="none" stroke="#000" stroke-width=".44"/>
<path d="M10.9 8.5h.2v.2h-.2zM59.7 8.5h.2v.2h-.2zM139.1 8.5h.2v.2h-.2zM202.6 8.5h.2v.2h-.2zM202.6 24.3h.2v.2h-.2z" fill="#000"/>
<path d="M55.2 86.3h100.2v113h-100.2z" fill="#fff"/>
<g fill="none" stroke="#000" stroke-width=".21">
<path d="M102.5 91.4a7.5 7.5 0 0 1 4.8-2.1h.8a7.5 7.5 0 0 1 5.9 3.6v8a7.4 7.4 0 0 1-5.9 3.5h-.8a7.6 7.6 0 0 1-6.6-4.9 7.6 7.6 0 0 1 1.8-8.1zM108.2 89.3h15.5M122.7 89.3l.3 2h-.7zM122.7 91.3v11.1M101.3 110.9l2-.4v.7zM101.3 109.9v9M101.3 119.4h.1M101.3 119.4a6.4 6.4 0 0 1 6.6-6.4 6.4 6.4 0 0 1 6.1 6.4M101.3 119.4v13.3M103.3 110.9h8.7M108.2 104.4h15.5M108.4 113h16.8"/>
<path d="M112 110.5l2 .4-2 .3zM114 110.9h.1M114 119.4h.1M114 109.9v9M114 119.4v15.8h-13.8v-2.5h13.8M122.3 102.4h.7l-.3 2zM124.2 113l.4 2h-.7zM124.2 115v18.2M91.7 135.2h8M91.7 132.7h8M92.4 130.7h.6l-.3 2zM92.7 124.5v6.2"/>
<path d="M92.7 132.7v2.5M92.7 137.2v2M92.7 135.2l.3 2h-.6zM92.7 135.2h.1M96.1 136.1h7.8M96.8 133.2h.6l-.3 2zM97.1 131.3v1.9M97.1 135.2v.9M97.1 138.1v14.7M97.1 136.1l.3 2h-.6zM102.8 135.2a1.97 1.97 0 0 0 3.3 0M103.9 135.9v11.9"/>
<path d="M105.1 135.9v11.8l-.3-.4-.3 .4a.4 .4 0 0 1-.5 .4l-.2-.4M109.2 135.2a1.95 1.95 0 0 0 3.3 0M110.2 135.9v11.9l.2 .4a.83 .83 0 0 0 .6-.8l.2-.1 .3 .4v-11.8M114.5 135.2h10.7M123.9 133.2h.7l-.4 2zM124.2 135.2l.4 2h-.7zM124.2 137.2v24.8M103.8 148.5l.1 .1a.28 .28 0 0 0 .3 .4 .28 .28 0 0 0 .2-.4l.2-.2a.21 .21 0 0 1 .1-.3 .21 .21 0 0 1 .3 .2l.1 .2v15.5h-1.3M103.9 148.5v15.5M110.2 148.5l.1 .3a.2 .2 0 0 0 .2 .2 .2 .2 0 0 0 .2-.2l.4-.7 .4 .4v13.6h-1.3zM117.4 146.9v13.2M104.5 173.3l2-.3v.6z"/>
<path d="M104.5 164.5v9.8M105.6 164h19.6M106.5 173.3h2.3M108.8 173l2 .3-2 .3zM110.8 162.6v11.7M112 162.1h6.4M117.1 160.1h.7l-.4 2zM117.4 164l.4 2h-.7zM117.4 162.1v1.9M117.4 166v2M123.7 173.3h-12.9M123.9 162h.7l-.4 2z"/>
<path d="M96.1 187.5l1.6 1.1v-.9l2.9 1.7M96.2 185.1l1.5 1v-.8l3 1.6M103.1 185.8v6.2M103.1 190l1.7 1M104.9 190.8l1.2 1-1.5-.6zM105.8 183.2v2.6l-2.7 1.9M106.1 191.9v2.2M14 232.2v8.8M14.4 232.2v8.8M14.4 231.8h66.4M14.4 232.1h66.4M80.9 232.2v8.8"/>
<path d="M81.3 231.8h72.5M81.3 232.1h72.5M153.8 232.2v8.8M154.3 231.8h44.6M154.3 232.1h44.6M199 232.2v8.8M199.3 232.2v8.8M14 241.2v12.8M14 254.1v16.2M14.4 241.2v12.8M14.4 254.1v15.7M14.4 254.1h184.5"/>
<path d="M80.8 241.1h73.1M80.9 241.2v12.8M80.9 254.1v15.7M153.8 241.2v12.8M153.8 254.1v15.7M199 241.2v12.8M199 254.1v15.7M199.3 241.2v12.8M199.3 254.1v15.7M14.4 270.2h184.5M14.4 269.9h66.4M81.3 269.9h72.5"/>
<path d="M154.3 269.9h44.6"/>
<circle cx="107.6" cy="96.9" r="6.4"/>
<circle cx="104.5" cy="188.9" r="3.4"/>
</g>
<g fill="#000">
<path d="M122.7 89.3l.3 2h-.7zM101.3 110.9l2-.4v.7zM112 110.5l2 .4-2 .3zM122.3 102.4h.7l-.3 2zM124.2 113l.4 2h-.7zM92.7 135.2l.3 2h-.6zM92.4 130.7h.6l-.3 2zM96.8 133.2h.6l-.3 2zM97.1 136.1l.3 2h-.6zM123.9 133.2h.7l-.4 2zM124.2 135.2l.4 2h-.7zM104.5 173.3l2-.3v.6z"/>
<path d="M108.8 173l2 .3-2 .3zM117.4 164l.4 2h-.7zM117.1 160.1h.7l-.4 2zM123.9 162h.7l-.4 2zM104.9 190.8l1.2 1-1.5-.6z"/>
</g>
<g fill="#000">
<path d="M10.6 8.5h.3v.3h-.3zM202.3 8.5h.3v.3h-.3zM13.9 231.7h.2v.5h-.2zM13.9 231.7h.5v.2h-.5zM14.3 232.1h.1v.1h-.1zM80.8 232.2h.1zM80.8 231.7h.5v.2h-.5zM80.8 232.1h.5v.1h-.5zM153.8 232.2h.1zM153.8 231.7h.5v.2h-.5zM153.8 232.1h.5v.1h-.5zM198.9 231.7h.5v.2h-.5z"/>
<path d="M198.9 232.1h.2v.1h-.2zM199.3 231.7h.1v.5h-.1zM13.9 241h.2v.2h-.2zM13.9 254h.2v.1h-.2zM14.3 241h.1v.2h-.1zM14.3 254h.1v.1h-.1zM198.9 241h.2v.2h-.2zM198.9 254h.2v.1h-.2zM199.3 241h.1v.2h-.1zM199.3 254h.1v.1h-.1zM13.9 270.1h.5v.2h-.5zM14.3 269.8h.1v.1h-.1z"/>
<path d="M80.8 269.8h.5v.1h-.5zM153.8 269.8h.5v.1h-.5zM198.9 270.1h.5v.2h-.5zM198.9 269.8h.2v.1h-.2zM199.3 269.8h.1v.5h-.1zM10.6 286.4h.3v.4h-.3zM202.3 286.4h.3v.4h-.3z"/>
</g>
<path d="M10.6 8.6h192M10.8 8.8v277.6M202.4 8.8v277.6M10.6 286.6h192" fill="none" stroke="#000" stroke-width=".34"/>
<text font-size="6.3" x="77.1" y="18.7">UT1893-45-0125</text>
<g font-size="5.7">
<text x="153.8" y="15.2">5.0mm ROUND</text>
<text x="142.5" y="21.7">PHOTOTRANSISTOR</text>
<text x="22.3" y="227.4">Description</text>
</g>
<g font-size="5.7" fill="#010101">
<text x="22.3" y="36.9">Description</text>
<text x="22.3" y="49.6">The UT1893-45-0125 is a high speed and high sensitive silicon NPN</text>
<text x="22.3" y="62.3">epitaxial planar phototransistor in a standard5.0mm package. The device</text>
<text x="22.3" y="75">is sensitive to visible and near infrared radiation.</text>
</g>
<g font-size="4.9">
<text x="112.5" y="238.4">Chip</text>
<text x="37.4" y="244.6">Part</text>
<text x="50.3" y="244.6">No.</text>
<text x="165.5" y="244.6">Lens Color</text>
<text x="109" y="249.3">Material</text>
</g>
<g font-size="4.9" fill="#010101">
<text x="116" y="290.9">VER.: 01</text>
<text x="140.4" y="290.9">Date: 2010/12/13</text>
<text x="180.6" y="290.9">Page: 1/5</text>
</g>
<g font-size="4.2">
<text x="18.1" y="204.7">Notes:</text>
<text x="21.6" y="211">1. All dimensions are in mm.</text>
<text x="21.6" y="217.4">2. Tolerance is ± 0.25mm unless otherwise noted.</text>
</g>
<g font-size="4.2" fill="#010101">
<text x="32.7" y="263.5">UT1893-45-0125</text>
<text x="111.3" y="263.5">Silicon</text>
<text x="166.7" y="263.5">Water clear</text>
</g>
<g font-size="2.9">
<text x="122.1" y="98.9" transform="rotate(-90 122.1 98.9)">5.9</text>
<text x="105.8" y="110.3">5.0</text>
<text x="92.2" y="128.5" transform="rotate(-90 92.2 128.5)">1.0</text>
<text x="123.7" y="126" transform="rotate(-90 123.7 126)">8.7</text>
<text x="96.6" y="152.4" transform="rotate(-90 96.6 152.4)">0.5 MAX.</text>
<text x="123.7" y="155.5" transform="rotate(-90 123.7 155.5)">24.0 MIN.</text>
<text x="101.9" y="160.4">1</text>
<text x="112.5" y="160.4">2</text>
<text x="116.9" y="157.9" transform="rotate(-90 116.9 157.9)">1.5 TYP.</text>
<text x="113.2" y="172.7">2.54±0.1</text>
<text x="106.6" y="183.3">2 Collector</text>
<text x="106.3" y="195.8">1 Emitter</text>
</g>
</svg>
